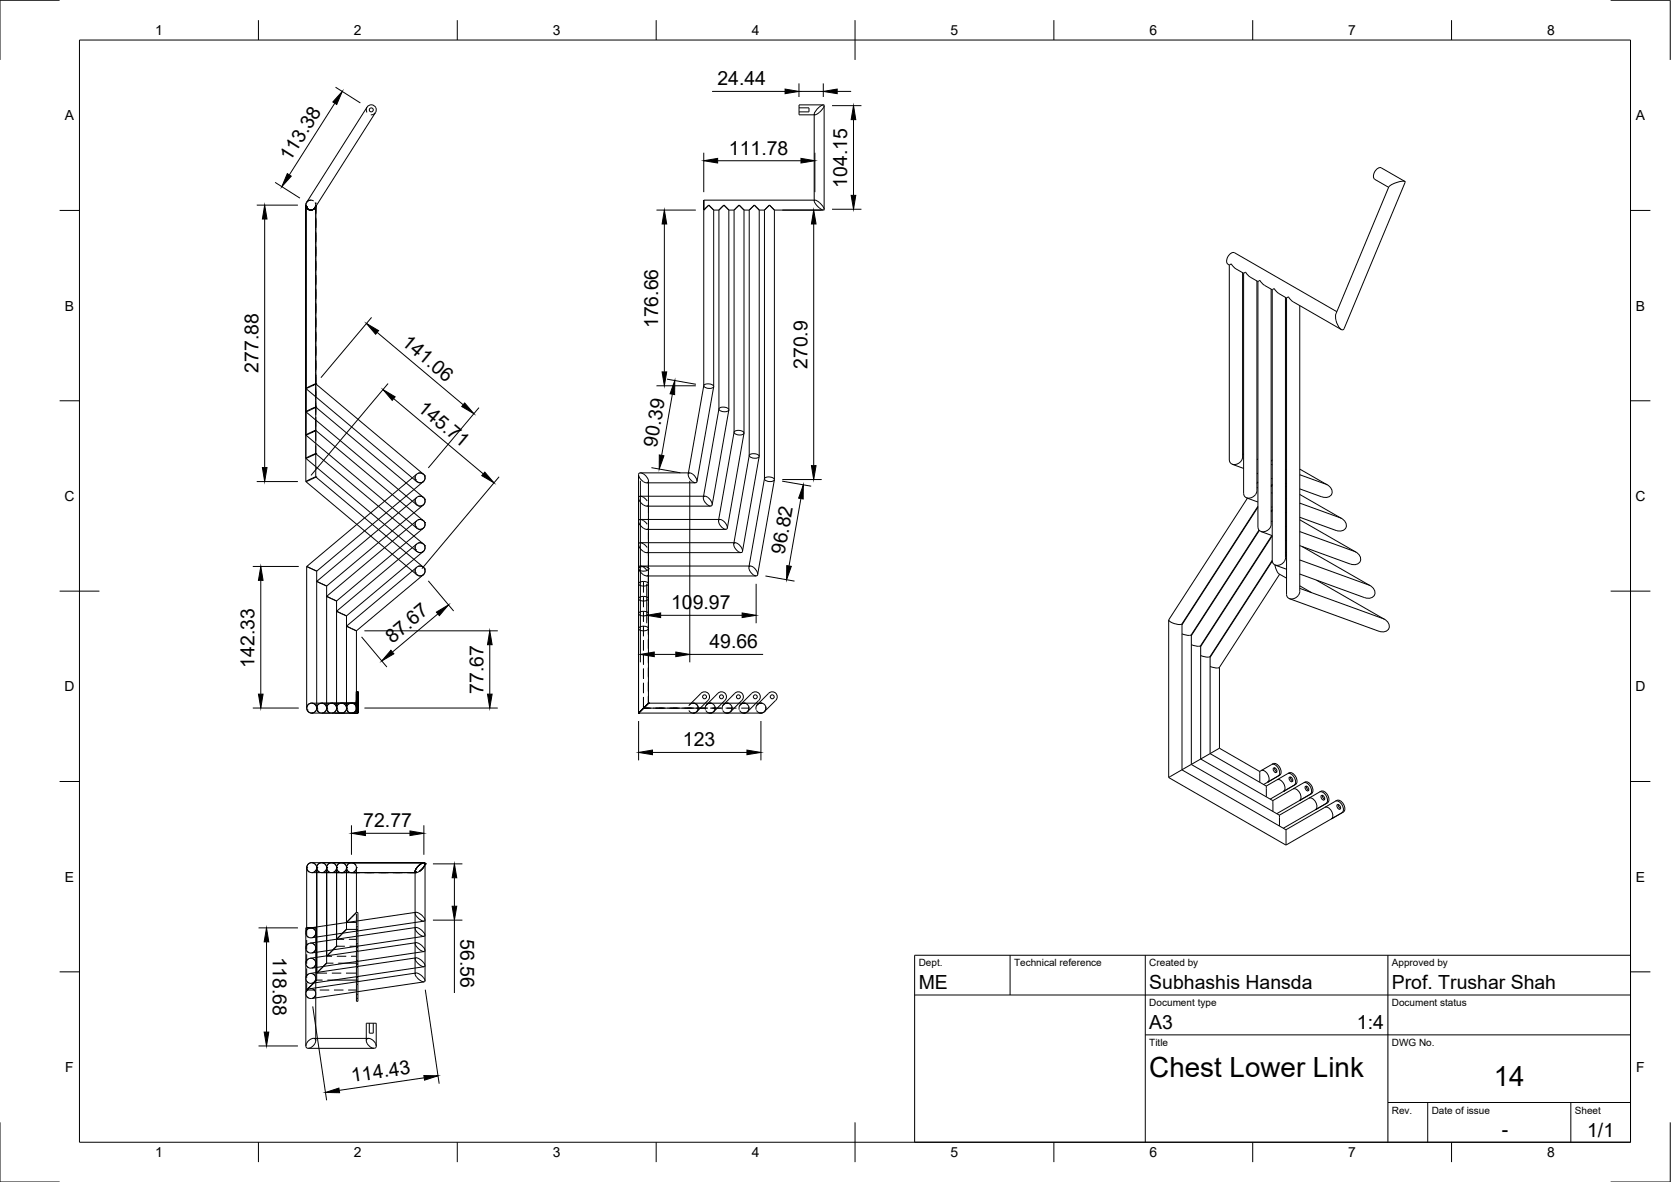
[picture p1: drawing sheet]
<svg xmlns="http://www.w3.org/2000/svg" width="420mm" height="297mm" viewBox="0 0 420 297" stroke-linecap="round" stroke-linejoin="round" font-family="sans-serif">
<!-- layer: Hidden -->
<g fill="none" stroke="#000" stroke-width=".25">
<path d="M92.3 26.9l-.2 .7 .2 .6M94.4 28.3l-.5 .5-.7 .1M200.9 27.1h2.5v1h-2.5M204.7 28.9h.2M207.2 26.6a3.5 3.5 0 0 1-2.4 2.2l-.1-.1M76.9 51.5l.1 .5M76.9 51.5a1.26 1.26 0 0 0 1.2 1.3M76.9 51.5l.2 .7 .5 .4M77 52h.1M78.3 50.3l-.7 .1-.5 .5M78.9 50.5a1.27 1.27 0 0 0-1.8 .3M79.2 52.2h.1"/>
<path d="M79.2 50.9l.2 .6-.2 .7M79.3 51.1h.1M79.4 51.5a1.24 1.24 0 0 1-1 1.3 1.24 1.24 0 0 1-1.4-.8M79.4 51.5a1.23 1.23 0 0 1-1.3 1.3M79.4 51.5a1.25 1.25 0 0 1-1.3 1.3M79.4 51.5l-.2 .7-.5 .4M79.4 51.5v6.3M79.4 57.9v3.5M177 52.8l1.2-1.3 1.3 1.3M180.8 52.8l1.2-1.3 1.3 1.3M184.6 52.8l1.2-1.3 1.3 1.3M188.4 52.8l1.3-1.3 1.2 1.3"/>
<path d="M192.2 52.8l1.3-1.3 1.2 1.3M204.7 50.3v.2M204.9 50.3h-.1a2.78 2.78 0 0 0 1.8 2.3l.4 .2M79.4 61.5v10.6M79.4 72.2v3.5M79.4 75.7v3.6M79.4 79.3v10.7M76.9 97.6l2.5-1.1zM76.9 97.6l2.5 2.1M79.4 96.5h.1M79.4 90v3.5M79.4 93.6v10.7"/>
<path d="M177 97a1.64 1.64 0 0 1 2.5 .1M177 96.9h.1M76.9 115.2l2.5-1.2zM76.9 109.3l2.5-1.2zM76.9 103.5l2.5-1.2zM76.9 115.2l2.5 2.1M76.9 109.3l2.5 2.1M76.9 103.5l2.5 2.1M79.4 119.9l-2.5 1.1M79.4 119.9h.1M79.4 114h.1M79.4 102.3h.1"/>
<path d="M79.4 104.8v3.4M79.4 108.4v2.4M79.4 112v2M104.4 119.8v.6l.4 .7M104.8 119.1l-.4 .6v.7M104.8 119.1l-1.1 1M105.1 118.9h.6l.7 .2a1.24 1.24 0 0 0-1.6 0M106.8 119.6v.9l-.4 .6M160.5 119.3a2.37 2.37 0 0 0 2.4 2l.1-.4M173 119.2a.61 .61 0 0 1 .6-.4 .61 .61 0 0 1 .5 .3l.2 .2a2.27 2.27 0 0 1 .9 1.7M173.1 118.8h.3M180.8 102.8a1.62 1.62 0 0 1 2.5 .2"/>
<path d="M180.8 102.8h.1M184.6 108.7a1.62 1.62 0 0 1 2.5 .1M184.6 108.6h.1M188.4 114.5a1.68 1.68 0 0 1 2.5 .2M188.4 114.5h.1M91.7 130.2l-2 1.6M93.6 131.8l-1.9 1.6M95.2 133.1l-2 1.6M95.2 127.2l-2 1.7M97.1 134.7l-1.9 1.6M97.1 128.9l-1.9 1.6M98.6 124.3l-1.9 1.6"/>
<path d="M98.7 136l-2 1.6M98.7 130.2l-2 1.6M100.6 137.6l-2 1.7M100.6 131.8l-2 1.6M100.6 125.9l-2 1.7M102.1 138.9l-1.9 1.7M102.1 133.1l-1.9 1.6M102.1 127.2l-1.9 1.7M102.1 121.4l-1.9 1.6M104.1 134.7l-2 1.6M104.1 128.9l-2 1.6M104.1 123l-2 1.7"/>
<path d="M104.4 137.4v.6l.4 .6M104.4 131.5v.6l.4 .6M104.4 125.7v.6l.4 .6M104.5 138.1h.1M104.5 132.3h.1M104.5 126.4h.1M104.5 120.6h.1M104.8 138.6h.1M104.8 136.7l-.4 .6v.6M104.8 132.7h.1M104.8 130.8l-.4 .6v.7M104.8 126.9h.1"/>
<path d="M104.8 125l-.4 .6v.6M104.8 121.1h.1M104.8 136.7l-1.1 .9M104.8 130.8l-1.1 1M104.8 125l-1.1 .9M105.1 136.5l.6-.1 .7 .3a1.24 1.24 0 0 0-1.6 0M105.1 130.6l.6-.1 .7 .3a1.24 1.24 0 0 0-1.6 0M105.1 124.8l.6-.1 .7 .3a1.31 1.31 0 0 0-1.6 0M106.4 138.6h.1M106.4 121.1h.1M106.4 138.6l-.7 .3-.6-.1M106.4 132.7l-.7 .3-.6-.1"/>
<path d="M106.4 126.9l-.7 .3-.6-.1M106.4 121.1l-.7 .2-.6-.1M106.4 132.7v.1M106.4 126.9h.1M106.8 137.1v.9l-.4 .6M106.8 131.3v.9l-.4 .5M106.8 125.5v.9l-.4 .5M160.5 125.1a2.45 2.45 0 0 0 2.3 2l.2-.1M160.5 125.1a.69 .69 0 0 1 .6-.5 .69 .69 0 0 1 .7 .4l.9 .9M161 136.4h2M161 130.5h2M161 124.7h2"/>
<path d="M162.6 138.9h.4M162.6 133h.4M162.6 127.2h.4M162.6 121.3h.4M162.7 137.6a1.94 1.94 0 0 0-2-1.1 2.17 2.17 0 0 0 2.1 2.3l.2-.1M162.7 131.7a1.76 1.76 0 0 0-2-1 2.2 2.2 0 0 0 2.1 2.3l.2-.2M163 126.8v2.2M163 130.2v5.9M163 136.8v22.8M176.8 125a.73 .73 0 0 1 .7-.3 .73 .73 0 0 1 .7 .4 2.41 2.41 0 0 1 .9 1.8M176.9 124.7h.3M180.7 130.9a.64 .64 0 0 1 1.1-.1 2.49 2.49 0 0 1 1.1 1.9"/>
<path d="M180.7 130.5h.4M184.5 136.7a.61 .61 0 0 1 .5-.3 .61 .61 0 0 1 .6 .3 2.49 2.49 0 0 1 1.1 1.9M184.5 136.4h.4M192.2 120.4a1.62 1.62 0 0 1 2.5 .1M192.2 120.3h.1M77.1 142.4l2.5 1.1M79.6 146.1l2.5 1.2M82.1 149.9l2.5 1.1M84.6 153.6l2.5 1.2M87.1 157.4l2.5 1.1M104.1 140.6l-2 1.6M104.4 143.2v.6l.4 .6"/>
<path d="M104.5 144h.1M104.8 144.4h.1M104.8 142.5l-.4 .6v.7M104.8 142.5l-1.1 1M105.1 142.3l.6-.1 .7 .3a1.31 1.31 0 0 0-1.6 0M106.4 144.4l-.6 .3-.7-.1M106.4 144.4v.1M106.8 143v.9l-.4 .5M160.5 142.9a1.61 1.61 0 0 0 2.5 0M160.7 157.7l.9-.3a.93 .93 0 0 1 1.4 .8l-.9 .3a1.09 1.09 0 0 1-1.5-.7zM160.7 146.5l.4-.3 .9-.1a.7 .7 0 0 1 1 .8l-.9 .4a1.06 1.06 0 0 1-1.5-.7zM160.8 153.9l1.2-.3a.62 .62 0 0 1 .8 .2 .62 .62 0 0 1 0 .7l-.7 .3a1.09 1.09 0 0 1-1.5-.7z"/>
<path d="M161 142.2h2M161.8 149.9a.97 .97 0 0 1 1.2 .7 1.74 1.74 0 0 1-2.5-.1M161.8 149.9a1.18 1.18 0 0 0-1.3 .5M161.8 146.1v2.8M161.8 149.9v2.7M161.8 153.6v2.7M161.8 157.3v2.6M162.6 144.7h.4M162.7 143.4l-.1-.1a1.74 1.74 0 0 0-1.9-.9 2.14 2.14 0 0 0 2.2 2.2h.1M163 142.9h.1M188.3 142.6a.62 .62 0 0 1 1.1-.1l.2 .2a2.27 2.27 0 0 1 .9 1.7M188.3 142.2h.4"/>
<path d="M78.4 179.2h.1M79.5 177.4l-.4-.5-.7-.2a1.27 1.27 0 0 1 1.2 1.3M79.5 178.5l-.4 .5-.7 .2M79.5 177.5h.1M79.6 178l.2 .7 .5 .4M79.6 178h.1M79.6 178a1.23 1.23 0 0 0 1.3 1.2M79.6 178a1.26 1.26 0 0 1-1 1.2 1.26 1.26 0 0 1-1.4-.8M79.6 176.7v1.3M79.7 178.4h.1M80.8 176.7a1.23 1.23 0 0 0-1.2 1.3M80.9 179.2h2.2"/>
<path d="M82 177.4l-.4-.5-.7-.2a1.27 1.27 0 0 1 1.2 1.3M82 178.5l-.4 .5-.7 .2M82 177.5h.1M82.1 178l.2 .7 .5 .4M82.1 178h.1M82.1 178a1.25 1.25 0 0 0 1.3 1.2M82.1 178l-.2 .7-.5 .4M82.1 176.7v1.3M82.2 178.4h.1M83.4 176.7a1.23 1.23 0 0 1 1.2 1.3M84.5 177.4a1.24 1.24 0 0 0-1.4-.7 1.24 1.24 0 0 0-1 1.3M84.5 178.5l-.4 .5-.7 .2"/>
<path d="M84.5 177.5h.1M84.6 178l.2 .6 .5 .5M84.6 178h.1M84.6 178a1.25 1.25 0 0 0 1 1.2 1.25 1.25 0 0 0 1.4-.7M84.6 178l-.2 .7-.5 .4M84.6 176.7v1.3M84.7 178.4h.1M85.9 176.7a1.23 1.23 0 0 0-1.3 1.3M85.9 176.7l.7 .2 .4 .5M85.9 176.7a1.23 1.23 0 0 1 1.2 1.3M87 177.5h.1M87.1 178l.2 .7 .5 .4"/>
<path d="M87.1 178h.1M87.1 178a1.25 1.25 0 0 0 1 1.2 1.25 1.25 0 0 0 1.4-.7M87.1 178l-.2 .6-.5 .5M87.1 176.7v1.3M87.2 178.4h.1M88.3 176.7a1.23 1.23 0 0 0-1.2 1.3M88.4 176.7a1.23 1.23 0 0 0-1.3 1.3M88.4 176.7l.7 .2 .4 .5M88.4 176.7a1.24 1.24 0 0 1 1.2 1 1.24 1.24 0 0 1-.7 1.4M89.5 177.5h.1M89.6 176.7v.4M89.6 176.7v2.1z"/>
<path d="M89.6 174.6h.4v1h-.4M90 176v-2.1v4.9M90 177.1v2.1v-.4M90 177.1v2.1h-6.6M161.8 178l-1.3 1.2M161.8 160.9v2.6M161.8 164.4v2.7M161.8 168v2.6M161.8 171.6v2.6M161.8 175.1v2.9M161.8 178h16.2M162 177.7l1-1-1.2 1.3z"/>
<path d="M163 176.7l-1.2 1.3M163 176.7h.1M163 160.5v2.7M163 164.1v2.6M163 167.6v2.7M163 171.2v2.7M163 174.8v1.9M173.2 178.5l.5 .5 .6 .2M173.8 176.7l-.4 .4M174.3 176.7a1.25 1.25 0 0 1 1.3 1.3 1.25 1.25 0 0 1-1.3 1.2M174.3 176.7l-.6 .2-.5 .5M174.3 176.7a1.25 1.25 0 0 1 1.2 .8 1.25 1.25 0 0 1-.3 1.3"/>
<path d="M174.3 176.7h.1M175.2 178.8l-.9 .4M177.3 176.7l-2.1 2.1M177.7 177.1l-.4 .6 .1 .6M178.1 176.7l-.4 .4M178.6 176.7a1.24 1.24 0 0 1 1 1.9 1.24 1.24 0 0 1-2.1-.1M178.6 176.7l-.7 .2-.4 .5M178.6 176.7h.1M178.6 178h3M178.9 176.8l-.6-.1-.6 .4M179.5 178.8l-.7 .4-.6-.1M179.7 177.6l.1 .6-.3 .6"/>
<path d="M181.6 176.7l-2.1 2.1M181.9 177.1l-.3 .6v.6M182.3 176.7l-.4 .4M182.5 178h2.7M182.8 176.7a1.24 1.24 0 0 1 1.1 1.9 1.24 1.24 0 0 1-2.2-.1M182.8 176.7l-.6 .2-.5 .5M182.8 176.7h.1M183.2 176.8l-.6-.1-.7 .4M183.7 178.8l-.6 .4-.7-.1M184 177.6v.6l-.3 .6M185.8 176.7l-2.1 2.1M186.2 177.1l-.4 .6 .1 .6"/>
<path d="M186.4 178h1.9M186.5 176.7l-.3 .4M187.1 176.7a1.23 1.23 0 0 1 1.2 1.3M187.1 176.7l-.7 .2-.4 .5M187.1 176.7h.1M187.5 176.8l-.7-.1-.6 .4M188 178.8l-.7 .4-.6-.1M188.3 177.6v.6l-.3 .6M188.3 178a1.24 1.24 0 0 1-.9 1.2 1.24 1.24 0 0 1-1.4-.7M190.1 176.7l-2.1 2.1M190.2 178.5l.5 .5 .6 .2M190.4 177.1l-.3 .6v.6"/>
<path d="M190.8 176.7l-.4 .4M191.3 176.7l-.6 .2-.5 .5M191.3 176.7h.1M191.7 176.8l-.6-.1-.7 .4M192.2 178.8l-.6 .4-.7-.1M192.2 178.8h.1M192.5 177.6l.1 .6-.4 .6M77.1 218l.2 .7 .5 .4M78.4 219.3h.1M79.5 217.5l-.4-.5-.7-.2a1.26 1.26 0 0 1 1.2 1.2M79.5 218.6l-.4 .5-.7 .2M79.6 218a1.22 1.22 0 0 0 1.3 1.3"/>
<path d="M79.6 218l.2 .7 .5 .4M79.6 218h.1M79.6 218l-.2 .7-.4 .4M79.6 218v1.3M80.9 216.8a1.27 1.27 0 0 0-1.3 1.2M80.9 219.3h2.3M82 217.5l-.4-.5-.7-.2a1.26 1.26 0 0 1 1.2 1.2M82 218.6l-.4 .5-.7 .2M82.1 218a1.23 1.23 0 0 0 1.3 1.3M82.1 218l.2 .7 .5 .4M82.1 218h.1M82.1 218l-.2 .7-.5 .4"/>
<path d="M82.1 218v1.3M83.4 219.3h21.3M83.4 216.8a1.27 1.27 0 0 1 1.2 1.2M84.5 217.5a1.24 1.24 0 0 0-1.4-.7 1.24 1.24 0 0 0-1 1.2M84.5 218.6l-.4 .5-.7 .2M84.6 218a1.24 1.24 0 0 0 1 1.3 1.24 1.24 0 0 0 1.4-.7M84.6 218l.2 .7 .5 .4M84.6 218h.1M84.6 218l-.2 .7-.5 .4M84.6 218v1.3M85.9 216.8a1.27 1.27 0 0 0-1.3 1.2M85.9 216.8l.7 .2 .4 .5"/>
<path d="M85.9 216.8a1.27 1.27 0 0 1 1.2 1.2M87.1 218a1.24 1.24 0 0 0 1 1.3 1.24 1.24 0 0 0 1.4-.7M87.1 218l.2 .7 .5 .4M87.1 218h.1M87.1 218l-.2 .7-.5 .4M87.1 218v1.3M88.3 216.8a1.27 1.27 0 0 0-1.2 1.2M88.4 216.8l.7 .2 .4 .5M88.4 216.8a1.26 1.26 0 0 0-1.3 1.2M88.4 216.8a1.27 1.27 0 0 1 1.2 1.2M89.6 218l-.2 .7-.5 .4M89.6 218h.1"/>
<path d="M89.6 218v1.3M104.4 219h.1M104.8 218l-.4 .7v.5v-.3zM105.5 218.9l.9-.9zM106.4 218l-.2 .3a1.52 1.52 0 0 1-1.8 .8v-.1M106.6 216.8l-.6 .2-1.2 1M106.9 217.1l-.5 .9M77.1 233.2v1.8M77.1 236.2v2.4M77.1 239.8v2.4M77.1 239l.6 .4 .6 .1M77.1 235.2l.6 .4 .6 .1"/>
<path d="M77.6 237.1a1.25 1.25 0 0 0 0 2.3M78 237l.7 .1 .5 .4M78 237l-.7 .3-.3 .5M78 233.2l-.7 .3-.3 .5M78.1 233.2h-.1M78.1 233.2a1.26 1.26 0 0 0-1.2 .9 1.26 1.26 0 0 0 .7 1.4M78.1 233.2a1.25 1.25 0 0 1 1.3 .9 1.25 1.25 0 0 1-.7 1.4M78.2 233.2l.6 .2 .4 .4M78.7 237.1a1.25 1.25 0 0 1 0 2.3M79.3 234.9l-.5 .6-.5 .2M79.3 238.7l-.3 .5-.7 .3M79.4 239.3l-1.1 .2"/>
<path d="M79.4 236.8l-1.4 .2M79.4 235.5l-1.1 .2M79.6 232.9v2.6M79.6 236.8v2.5M82.1 232.6v2.5M82.1 236.4v2.5M83.7 238.7l.9-.9-2.5 2.5M84.6 232.2v2.5M84.6 236v1.8h2.1M84.6 236.1h1.9M84.6 236v.1M86.1 234.5l1-.9-2.5 2.5"/>
<path d="M87.1 231.8h.1M87.1 231.8v1.8h2.9M87.4 231.8h2.2M87.7 236.1h1.9M89.6 229.3l-2.5 2.5M89.6 231.5v2.5M89.6 235.3v2.5M89.6 239.1v2.5M89.6 232.9h.4M89.6 233.9h.4M89.6 237.1h.4M89.6 238.1h.4"/>
<path d="M90 231.4v2.5M90 235.2v2.6h-2.1M90 239v2.6M104.4 229.3v2.5M104.4 233.1v2.5M104.4 236.9v2.6M104.6 236.9a.64 .64 0 0 0 .2 1.1l.9 .8 .9 .3M104.6 233.1a.66 .66 0 0 0 .2 1.1l.9 .8 .9 .3M104.6 229.3a.66 .66 0 0 0 .2 1.1l1.1 .9 .7 .2M77.1 243.4v2.4M77.1 247v1.8h2.1M77.1 250.4l.5 .4 .7 .1"/>
<path d="M77.1 246.6l.5 .4 .7 .1M77.1 242.8l.5 .4 .7 .1M77.6 248.6a1.23 1.23 0 0 0-.7 1.1 1.23 1.23 0 0 0 .7 1.1M77.6 240.9a1.25 1.25 0 0 0 0 2.3M77.6 244.8a1.23 1.23 0 0 0-.7 1.1 1.23 1.23 0 0 0 .7 1.1M77.7 248.2l-.6 .6 1.3-1.2zM78 248.5h.7l.5 .5M78 248.5l-.7 .3-.3 .5M78 244.6l.7 .2 .5 .4M78 244.6l-.7 .3-.3 .6M78 240.8l.7 .1 .5 .4M78 240.8l-.7 .3-.3 .6"/>
<path d="M78.6 247.3l1-1-1.2 1.3zM78.7 248.6a1.23 1.23 0 0 1 .7 1.1 1.23 1.23 0 0 1-.7 1.1M78.7 240.9a1.25 1.25 0 0 1 0 2.3M78.7 244.8a1.23 1.23 0 0 1 .7 1.1 1.23 1.23 0 0 1-.7 1.1M79.3 250.1l-.3 .5-.7 .3M79.3 246.3l-.3 .5-.7 .3M79.3 242.5l-.3 .5-.7 .3M79.4 250.8l-1.1 .1M79.4 248.2l-1.4 .3M79.4 247l-1.1 .1M79.4 244.4l-1.4 .2M79.4 243.1l-1.1 .2"/>
<path d="M79.4 240.6l-1.4 .2M79.6 240.6v2.5M79.6 244.4v1.9h1.5M79.6 244.5h2.6M79.8 244.4l-.2 .1M80.4 248.8h2.4M81.3 242.9l.8-.8-2.5 2.4M82.1 240.2v1.8h1.7M82.1 240.3h1.4M82.2 240.2l-.1 .1M82.3 246.3h1.5M83.4 244.5h2.4"/>
<path d="M84 248.8h2.4M84.7 240.3h2.4M85 242h1.8M87 244.5h2.6M87.5 248.8h2.1M88.3 240.3h1.3M89.6 242.9v.2M89.6 243.1v2.4M89.6 246.7v.7M89.6 246.6l.4 .1v.7M89.6 247.4v1.9M89.6 243.1h.4"/>
<path d="M89.6 241.4h.4M89.6 242.4h.4M89.6 247.4h.4M89.6 245.6h.4M89.6 242h.4M89.6 246.3h.4M89.6 249.9h.4M89.6 250.9h.4M90 242.9v.2M90 243.1v2.3M90 247.4v1.8M92.9 257.1v2.5h1v-2.5"/>
<path d="M104.4 240.7v2.6M104.4 244.5v.3M104.6 244.5a.64 .64 0 0 0 .2 1.1l1.1 .9 .7 .2M104.6 240.7a.64 .64 0 0 0 .2 1.1l.9 .8 .9 .3M78.8 260.9a.89 .89 0 0 1 .6 .8 .89 .89 0 0 1-.5 .9l-.8 .7-.6 .1M79.4 260.9v.6M92.1 261.5a.74 .74 0 0 1 .6-.6 .74 .74 0 0 1 .8 .3 2.15 2.15 0 0 1 1.1 1.7M92.1 260.9h.6"/>
<circle cx="93.4" cy="27.6" r=".5"/>
</g>
<!-- layer: Visible -->
<g fill="none" stroke="#000" stroke-width=".25">
<path d="M207 26.4h-6.1v2.5h3.8M76.9 51.5l.1 .5M76.9 51.5h.1M76.9 51.5v69.5M77 52h.1M77.1 50.9l15.2-24a1.26 1.26 0 0 1 1.7-.4 1.26 1.26 0 0 1 .4 1.8l-15.2 23.9M77.1 50.9h.1M77.1 50.9a1.26 1.26 0 0 0 .4 1.7 1.26 1.26 0 0 0 1.7-.4M77.1 50.8l-.2 .7M79.4 51.9v68M177 50.3h27.9a3.6 3.6 0 0 1 2.3 2.4l-12.5 .1M177 50.3v2.5z"/>
<path d="M179.5 52.8v44.3a1.63 1.63 0 0 1-2.5-.2M179.5 52.8h1.3M179.5 52.8l-1.3-1.3-1.2 1.3v44.2M180.8 52.8v50M180.8 52.8l1.2-1.3 1.3 1.3M184.6 52.8h-1.3v50.2M184.6 52.8v55.9M184.6 52.8l1.2-1.3 1.3 1.3M187.1 52.8v56a1.63 1.63 0 0 1-2.5-.2l-3.9 22.3a2.49 2.49 0 0 0 1.8 2.1l.4-.3M187.1 52.8h1.3M188.4 52.8v61.7M188.4 52.8l1.3-1.3 1.2 1.3"/>
<path d="M190.9 52.8v61.9a1.63 1.63 0 0 1-2.5-.2M190.9 52.8h1.3M192.2 52.8v67.5a1.63 1.63 0 0 0 2.5 .2v-67.7M192.2 52.8l1.3-1.3 1.2 1.3M204.7 50.3v-21.6a3.6 3.6 0 0 1 2.5-2.3v26.2M347.3 42.2l6 3.4M347.3 42.2a1.91 1.91 0 0 0-1.6 2.9l3.5 2M349.2 47l-13.3 31.8a4 4 0 0 0 1.6 4.1l.5-.3M353.3 45.8l-15.3 36.8M353.3 45.8h.1M353.3 45.8v-.2a5.5 5.5 0 0 0-4.1 1.4M309.1 66.6l.5-.3 .9 1 2.2 1.4v55.4"/>
<path d="M310.4 63.5a1.91 1.91 0 0 0-1.6 2.9l.3 .2v49M310.4 63.5l25.7 14.8M312.4 68.5v46.3a1.94 1.94 0 0 1-3.1 1.5l-.2-.7M313.2 68.4l.9 1 2.2 1.3M313.2 68.4l-.5 .3M316 70.6v52.7M316.3 70.7v61.8a1.39 1.39 0 0 0 .9 1.1 1.39 1.39 0 0 0 1.5-.3l.6-.6 .3-1v-59M316.3 70.7l.5-.2 .8 1 2.3 1.3M319.9 72.8v68.1a1.39 1.39 0 0 0 .9 1.2 1.39 1.39 0 0 0 1.5-.4l.6-.6 .3-.9v-65.5M320.4 72.5l1.2 1.3M320.4 72.5l-.5 .3M321.6 73.8l1.9 1.1"/>
<path d="M323.5 74.9v74.5a1.39 1.39 0 0 0 .9 1.1 1.39 1.39 0 0 0 1.4-.3l.7-.6 .3-1M324 74.6l1.2 1.2M324 74.6l-.5 .3M325.2 75.8l12 7M326.8 76.8v71.8M76.9 97.6h.1M79.4 99.7l25.4 21.4M79.4 96.5l27 22.6M177 96.9l-4 22.3a2.17 2.17 0 0 0 2.1 2l4.4-24M76.9 115.2h.1M76.9 109.3h.1M76.9 103.5h.1"/>
<path d="M79.4 119.9l27 22.6M79.4 117.3l25.4 21.3M79.4 114l27 22.7M79.4 111.4l25.4 21.3M79.4 108.2l27 22.6M79.4 105.6l25.4 21.3M79.4 102.3l27 22.7M79.4 119.9l-2.5 1.1M106.4 119.1l.4 .5M106.4 119.1h.1M106.4 119.1a1.26 1.26 0 0 1 .2 1.8 1.26 1.26 0 0 1-1.8 .1M106.8 119.6h.1"/>
<path d="M160.5 119.3v59.9M160.6 119.3v-.3a1.48 1.48 0 0 1 1.9 .8l.6 1.1-.1 55.8M161 118.8h12.1M183.3 103a1.63 1.63 0 0 1-2.5-.2l-4 22.2a2.18 2.18 0 0 0 2.1 2.1l4.4-24.1M187.1 108.9l-4.2 23.8M188.4 114.5l-3.9 22.2a2.17 2.17 0 0 0 2.1 2.1l4.3-24.1M309.8 116.7l2.9 1M312.4 114.1l.3 .1M316 118.9l.3 .1M316 115.4l.3 .1M319.6 116.7l.3 .1M319.9 115.5l-.3 .4"/>
<path d="M323.2 118l.3 .1M323.2 115.8l.3 .2M326.8 119.3l6.5 2.4M326.8 117.9l7 4M76.9 121l27.9 23.4M89.7 131.8l-12.6 10.6M91.7 133.4l-12.1 10.1M93.2 134.7l-13.6 11.4M93.2 128.9l-1.5 1.3M95.2 136.3l-13.1 11v29.4M95.2 130.5l-1.6 1.3M96.7 137.6l-14.6 12.3"/>
<path d="M96.7 131.8l-1.5 1.3M96.7 125.9l-1.5 1.3M98.6 139.3l-14 11.7v25.7M98.6 133.4l-1.5 1.3M98.6 127.6l-1.5 1.3M100.2 134.7l-1.5 1.3M100.2 128.9l-1.5 1.3M100.2 123l-1.6 1.3M102.1 136.3l-1.5 1.3M102.1 130.5l-1.5 1.3M102.1 124.7l-1.5 1.2M103.7 137.6l-1.6 1.3"/>
<path d="M103.7 131.8l-1.6 1.3M103.7 125.9l-1.6 1.3M103.7 120.1l-1.6 1.3M106.4 138.6l-2.3 2M106.4 132.8l-2.3 1.9M106.4 126.9l-2.3 2M106.4 121.1l-2.3 1.9M106.4 136.7h.1M106.4 130.8h.1M106.4 125h.1M106.4 136.6l.4 .5M106.4 130.8l.4 .5"/>
<path d="M106.4 125l.4 .4M106.4 136.7a1.26 1.26 0 0 1 .2 1.7 1.26 1.26 0 0 1-1.8 .2M106.4 130.8a1.26 1.26 0 0 1 .2 1.8 1.26 1.26 0 0 1-1.8 .1M106.4 125a1.26 1.26 0 0 1 .2 1.7 1.26 1.26 0 0 1-1.8 .2M106.8 137.1h.1M106.8 131.3h.1M106.8 125.5h.1M160.6 136.8h.1M160.6 131h.1M160.6 125.1h.1M163 136.4h21.5M163 138.9h23.3"/>
<path d="M163 130.5h17.7M163 133h19.5M163 124.7h13.9M163 127.2h15.7M163 121.3h11.9M192.2 120.3l-3.9 22.3a2.17 2.17 0 0 0 2.1 2l4.3-24M313.4 125.1l2.9 1.1M313.6 125.2l-19.7 30.5a3.1 3.1 0 0 0 2.8 1.3l.5-.2v36.7M316 123.3a1.94 1.94 0 0 1-3.1 1.4l-.2-.6M316 122.5l.3 .1M316.3 127.5l-19.1 29.5M316.3 121.1l-.3 .4"/>
<path d="M316.3 127.2l-19.1 29.6M316.5 133.2l-17 26.3a2.81 2.81 0 0 1-2.3-.2M316.6 133.3l-17 26.4M317 133.6l2.9 1M319.6 131l.3 .1M319.6 127.4l.3 .1M319.6 123.8l.3 .1M319.6 120.2l.3 .1M319.8 134.6l-17.9 27.7M319.9 134.7l-18 27.8M319.9 128.3l-.3 .4M319.9 121.9l-.3 .4"/>
<path d="M319.9 128.1l-.3 .4M319.9 121.7l-.3 .4M323.2 139.4l.3 .1M323.2 138.8l.3 .1M323.2 135.8l.3 .1M323.2 132.3l.3 .1M323.2 128.7l.3 .1M323.2 125.1l.3 .1M323.2 122.2l.3 .1M323.2 121.5l.3 .1M326.8 133.6l13.7 4.9a1.83 1.83 0 0 1 1 3.1 2.26 2.26 0 0 1-1.9 .1l-12.8-4.6M326.8 126.4l10.1 3.7a1.83 1.83 0 0 1 1 3.1 2.26 2.26 0 0 1-1.9 .1l-9.2-3.3"/>
<path d="M326.8 130.6l14.2 8.2M326.8 124.3l10.6 6M326.8 122.9l5.6 2M327.4 137.4l17.2 9.8M333.3 121.6a1.83 1.83 0 0 1 1 3.1 2.26 2.26 0 0 1-1.9 .2M77.1 142.4v35.6M77.1 142.3l2.5 1.2M79.6 146.1h.1M79.6 143.5v33.2M79.6 146.1l2.5 1.2M82.1 149.9h.1M82.1 149.9l2.5 1.1"/>
<path d="M84.6 153.6h.1M84.6 153.6l2.5 1.2M87.1 157.4h.1M87.1 154.8v21.9M89.6 158.5v20.3v-2.1v.4M100.2 140.6l-15.6 13M102.1 142.2l-15 12.6M103.7 143.5l-16.6 13.9 2.5 1.1M106.4 144.5l-16.8 14M106.4 142.5h.1M106.4 142.5l.4 .5M106.4 142.5a1.26 1.26 0 0 1 .2 1.8 1.26 1.26 0 0 1-1.8 .1"/>
<path d="M106.8 143h.1M160.5 158h.1M160.5 154.2h.1M160.5 150.5h.1M160.5 146.7h.1M160.5 142.9a1.65 1.65 0 0 1 2.6 0M160.5 142.9h.1M160.5 150.4h.1M160.6 142.7h.1M163 142.2h25.3M163 144.7h27.1M293.9 155.8v39.6"/>
<path d="M299.6 159.5v32.6M319.9 140.8l-15.7 24.2a2.81 2.81 0 0 1-2.3-.3M319.9 141l-15.6 24.2M320.6 142l.7 2 2.2 1.3M320.6 142l2.9 1.1M321.8 144.3l-15.2 23.4a2.81 2.81 0 0 1-2.3-.2M326.8 147.9l20.9 7.5a1.83 1.83 0 0 1 1 3.1 2.26 2.26 0 0 1-1.9 .1l-22.6-8.1M326.8 140.7l17.3 6.3a1.83 1.83 0 0 1 1 3.1 2.26 2.26 0 0 1-1.9 .1M326.8 147.2l3 1.8M326.8 144.3l16.4 5.9M331 145.8l17.1 9.8M77.1 177.9l.1 .5"/>
<path d="M77.2 178.4h.1M78.4 176.7h.1M78.4 176.7h11.2M78.4 176.7a1.26 1.26 0 0 0-1.3 1.2M80.9 176.7h.1M83.4 176.7h.1M85.9 176.7h.1M88.4 176.7h.1M89.6 173.9h.4M89.6 174.2v-.3v2.1M89.6 176.7h.1M89.6 174.6v1"/>
<path d="M90 173.8h.1M90 173.8v5.4h-11.6a1.26 1.26 0 0 1-1.3-1.3 1.26 1.26 0 0 1 1.3-1.2M160.5 179.2h.1M160.5 179.2h30.8M160.6 179.2h.1M163 176.7h28.3a1.26 1.26 0 0 1 1.3 1.2 1.26 1.26 0 0 1-1.3 1.3M163.1 176.7l-2.5 2.5M173.8 176.7l2.5-2.5a1.26 1.26 0 0 1 1.7 0 1.26 1.26 0 0 1 0 1.8l-.7 .7M174.3 179.2h.1M178.1 176.7l2.4-2.5a1.26 1.26 0 0 1 1.8 0 1.26 1.26 0 0 1 0 1.8l-.7 .7M178.6 179.2h.1M182.3 176.7l2.5-2.5a1.26 1.26 0 0 1 1.8 0 1.26 1.26 0 0 1 0 1.8l-.8 .7"/>
<path d="M182.8 179.2h.1M186.5 176.7l2.5-2.5a1.26 1.26 0 0 1 1.8 0 1.26 1.26 0 0 1 0 1.8l-.7 .7M187.1 179.2h.1M190.8 176.7l2.5-2.5a1.26 1.26 0 0 1 1.8 0 1.26 1.26 0 0 1 0 1.8l-2.9 2.8M191.3 179.2h.1M299.6 162a2.81 2.81 0 0 0 2.3 .3v28.4M304.3 165v24.4M306.6 167.7v20.3M293.9 195.4l29.4 17M297.2 193.5l-3.3 1.9M297.2 193.5l26.1 15M299.5 192.1l-2.3 1.3"/>
<path d="M299.6 192.1l22.1 12.8M301.9 190.7l18.1 10.5M301.9 190.7l-2.3 1.4M304.3 189.4l-2.4 1.3M304.3 189.4l14.1 8.1M306.6 188l-2.3 1.4M306.6 188l10.1 5.9M316.7 193.9l.1 2.7M317.1 193.6a1.92 1.92 0 0 1 1.7 2.9M318.4 197.5v2.7M319.8 192.1l-3.1 1.8M319.8 192.1a1.91 1.91 0 0 1 1.6 2.9l-3.7 2.2"/>
<path d="M320.1 191.9l-.3 .2M320.1 191.9a1.92 1.92 0 0 1 1.7 2.9l-2.7 1.5M320.2 193a.67 .67 0 0 1 .7 .3 .67 .67 0 0 1-.1 .9l-.5-.5zM320.5 193l.1 .5 .5 .4M321.1 196a1.92 1.92 0 0 1 1.7 2.8M323.8 194.4a1.32 1.32 0 0 1 2 .8 1.56 1.56 0 0 1 0 1.9l-6.4 3.7M323.8 194.4l-5.4 3.1M323.8 194.4a1.91 1.91 0 0 1 1.6 2.9l-2.6 1.6M324.2 195.3a.67 .67 0 0 1 .7 .4 .67 .67 0 0 1-.1 .8l-.5-.5zM324.5 195.3l.1 .6 .5 .4M325.1 198.3a1.92 1.92 0 0 1 1.7 2.8M327.8 196.7a1.91 1.91 0 0 1 1.7 2.9l-2.7 1.6"/>
<path d="M328.2 197.7a.67 .67 0 0 1 .8 .3 .67 .67 0 0 1-.1 .8l-.6-.4zM328.5 197.6l.1 .6 .5 .4M329.8 199.4a1.92 1.92 0 0 0-1.7-2.9l-8.1 4.7M329.8 199.4l-8.8 5.1M331.8 199a1.32 1.32 0 0 1 2 .8 1.55 1.55 0 0 1 0 1.9l-3 1.8a1.92 1.92 0 0 0-1.7-2.9M331.8 199l-2.7 1.6M331.8 199a1.91 1.91 0 0 1 1.7 2.9M332.2 200a.67 .67 0 0 1 .8 .3 .67 .67 0 0 1-.1 .8l-.6-.4zM332.5 199.9l.1 .6 .5 .4M77.1 218h.1M77.1 218v15.2M78.4 216.8h.1"/>
<path d="M78.4 216.8h28.2M78.4 216.8a1.26 1.26 0 0 0-1.3 1.2 1.26 1.26 0 0 0 1.3 1.3h26M78.4 216.8a1.26 1.26 0 0 0-1.3 1.2M79.6 219.3v13.6M80.9 216.8h.1M82.1 219.3v13.3M83.4 216.8h.1M84.6 219.3v12.9M85.9 216.8h.1M87.1 219.3v12.5h.3M88.4 216.8h.1M89.6 219.3v10"/>
<path d="M104.4 219v10.3M106.6 216.8l.3 .3-.1-.2a2.26 2.26 0 0 0-2.2 1.4l-.2 .7M106.9 217.1h.1M106.9 217.1v29.4M320.1 201.2v2.7M321.7 204.9v2.7M323.4 208.5v3.9M329.1 200.6l-7.4 4.3M331.1 203.3l-8.4 4.8M333.1 202.9a1.92 1.92 0 0 1 1.7 2.9M335.1 205.6l-11.8 6.8M335.8 201.3a1.32 1.32 0 0 1 2 .8 1.56 1.56 0 0 1 0 1.9l-3 1.8"/>
<path d="M335.8 201.3l-12.5 7.2M335.8 201.3a1.91 1.91 0 0 1 1.7 2.9M336.2 202.3a.67 .67 0 0 1 .8 .3 .67 .67 0 0 1-.1 .8l-.6-.4zM336.5 202.2l.1 .6 .5 .4M76.9 233.2h2.5zM76.9 233.2v29.7M78.2 233.2h-.1M79.4 233.2v27.7M79.6 235.5v1.3M79.6 239.3v1.3M82.1 235.1v1.3M82.1 238.9v1.3"/>
<path d="M83.8 238.7l-1.6 1.5M84.6 234.7v1.3M86.2 234.5l-1.5 1.5M89.6 234v.6M89.6 229.3h.4v2.1M89.6 237.8v1.1M89.6 229.7v1.8M89.6 234.6v.7M89.6 238.9v.2M89.6 234.6h.4M89.6 238.9h.4M89.6 229.3l-2.5 2.5"/>
<path d="M90 233.9v.7M90 237.8v1.1M90 234.6v.6M90 238.9v.1M104.4 231.8v1.3M104.4 235.6v1.3M104.4 239.5v1.2M104.6 236.9l-25.2 3.7M104.6 236.9a2.83 2.83 0 0 1 2.2 2.1l-.1 .1M106.6 239.1l-27.2 4M106.6 235.3l-27.2 4M106.6 231.5l-27.2 4"/>
<path d="M106.7 235.3l.1-.1a2.83 2.83 0 0 0-2.2-2.1l-25.2 3.7M106.7 231.5l.1-.1a2.83 2.83 0 0 0-2.2-2.1l-26.5 3.9M79.6 243.1v1.3M81.3 242.8l-1.5 1.6M83.8 246.3h5.8M86.8 242h2.8M89.6 241.6v1.3M89.6 245.5v1.2M90 241.6v1.3M90 245.4v1.3M90 249.2v2.4h-.4v-2.3M92.1 257.1h2.5v6a.9 .9 0 0 1-1.5 0l-.6-.6-.4-.8z"/>
<path d="M104.4 243.3v1.2M106.6 246.7l-27.2 4.1M106.6 242.9l-27.2 4.1M106.7 246.7l.1-.1a2.83 2.83 0 0 0-2.2-2.1l-25.2 3.7M106.7 242.9l.1-.1a2.83 2.83 0 0 0-2.2-2.1l-25.2 3.7M92.1 260.9h-13.3a2.12 2.12 0 0 0-1.8 2.3l.5 .2h16.5"/>
<circle cx="177.2" cy="175.1" r=".5"/>
<circle cx="181.4" cy="175.1" r=".5"/>
<circle cx="185.7" cy="175.1" r=".5"/>
<circle cx="189.9" cy="175.1" r=".5"/>
<circle cx="194.2" cy="175.1" r=".5"/>
</g>
<!-- layer: Visible Narrow -->
<path d="M319.1 196.3l-.4 .3M321.8 194.8l-.4 .2M323.1 198.7l-.3 .2M325.8 197.1l-.4 .2M329.8 199.4l-.4 .2M327.1 201l-.3 .2M331.1 203.3l-.3 .2M333.8 201.7l-.4 .2M335.1 205.6l-.3 .2M337.8 204l-.3 .2" fill="none" stroke="#000" stroke-width=".25"/>
<!-- layer: Border -->
<g fill="none" stroke="#000" stroke-width=".25">
<path d="M15 .1h-15v15M20 10.1h390v276.9h-390zM65 5.1v5M115 5.1v5M165 5.1v5M215 5.1v10M265 5.1v5M315 5.1v5M365 5.1v5M405 .1h15v15M15 52.9h5M410 52.9h5"/>
<path d="M15 100.7h5M410 100.7h5M15 148.6h10M405 148.6h10M15 196.4h5M410 196.4h5M15 244.2h5M410 244.2h5M0 282.1v14.9h15M65 287v5M115 287v5M165 287v5"/>
<path d="M215 282.1v9.9M265 287v5M315 287v5M365 287v5M420 282.1v14.9h-15"/>
</g>
<!-- layer: TitleBlock -->
<path d="M230 240.1h180v46.9h-180zM230 250h180M254 240.1v9.9M288 240.1v46.9M349 240.1v46.9M288 260.1h122M349 277.1h61M359 277.1v9.9M395 277.1v9.9" fill="none" stroke="#000" stroke-width=".25"/>
<!-- layer: Dimensions -->
<g fill="none" stroke="#000" stroke-width=".25">
<path d="M84.2 25.9l-11.5 18M84.4 21.9l6.2 4M177 38.4v9.9M179 23h18.4M200.9 21v3.4M200.9 23h6.1M204.9 38.4v9.9M207 21v3.4M209.2 26.6h7.4M210.5 23h3.5M214.6 30.1v19M64.6 51.5h10.3"/>
<path d="M66.5 55v62.5M69.2 45.8l6.2 4M165.1 52.8h9.9M167 56.3v37.2M180.4 40.4h21M196.7 52.8h9.9M204.6 56.3v60.7M209.2 52.6h7.4M93.4 79.8l-12.7 15.1M94.8 83.5l21.7 18.2M97.6 96.4l-19.4 23.1M165.1 97h9.9"/>
<path d="M167.7 95.3l7.3 1.3M169.1 99.1l-2.7 15.3M99 100.2l22.5 18.9M120.4 102.4l-12.7 15.2M125.5 119.8l-19.4 23.1M163.8 117.5l7.3 1.3M64.6 121h10.3M161 120.8v45.6M173.4 120.8v45.6M196.7 120.9l7.3 1.3M196.7 120.5h9.9M201.4 125.3l-3 16.9"/>
<path d="M63.6 142.4h11.5M65.6 145.8v28.6M91.6 158.5h33.6M107.7 146l6.4 7.6M110.1 154.3l-11.4 9.6M162.6 146.7v9.9M166.1 154.6h20.5M190.1 146.7v9.9M192.5 144.7l7.3 1.3M63.6 177.9h11.5M90.9 160l6.4 7.6M91.6 177.9h33.6"/>
<path d="M123.1 162v12.4M164.5 164.5h5.4M173.4 164.5h18.5M160.6 181.2v9.9M164.1 189.1h23.7M191.3 181.2v9.9M88.4 207.4v7.4M91.9 209.4h11.2M106.6 207.4v7.4M108.9 217.1h7.4M65 233.2h9.9M67 236.7v22.7"/>
<path d="M108.9 231.2h7.4M114.3 220.6v7.1M114.3 231.2v18.3M78.6 252.9l3.5 23.6M106.9 248.7l3.5 23.6M65 262.9h9.9M106.7 270.9l-21.4 3.1"/>
</g>
<g fill="#000" stroke="#000" stroke-width=".25">
<path d="M86.1 23l-1.4 3.3-1-.7zM177 40.4l3.4-.6v1.2zM197.4 22.4l3.5 .6-3.5 .5zM201.4 39.8l3.5 .6-3.5 .6zM207 23l3.5-.6v1.1zM214.6 26.6l.6 3.5h-1.2zM66.5 51.5l.6 3.5h-1.1zM72.2 43.6l1 .7-2.3 2.6zM167 52.8l.6 3.5h-1.1zM204.6 52.8l.6 3.5h-1.2zM214 49.1h1.2l-.6 3.5zM92.1 81.3l3.1 1.8-.8 .9z"/>
<path d="M96.3 97.9l3.1 1.8-.8 .9zM166.5 93.5h1.1l-.6 3.5zM169.7 95.6l-.1 3.6-1.1-.2zM66 117.5h1.1l-.6 3.5zM116.8 101.3l2.3 2.7-3-1.8zM121.9 118.6l2.3 2.7-3.1-1.8zM165.8 114.3l1.1 .2-1.1 3.4zM204 117h1.2l-.6 3.5zM202 121.8v3.6l-1.2-.2zM65.6 142.4l.5 3.4h-1.1zM109.7 153.8l3.1-1.8-2.3 2.7zM162.6 154.6l3.5-.6v1.2z"/>
<path d="M186.6 154l3.5 .6-3.5 .6zM197.8 142.1l1.2 .2-1.2 3.4zM65 174.4h1.1l-.5 3.5zM98.3 163.4l.7 .9-3 1.8zM122.6 174.4h1.1l-.6 3.5zM123.1 158.5l.6 3.5h-1.1zM161 164.5l3.5-.6v1.1zM169.9 163.9l3.5 .6-3.5 .5zM160.6 189.1l3.5-.6v1.2zM187.8 188.5l3.5 .6-3.5 .6zM88.4 209.4l3.5-.6v1.2zM103.1 208.8l3.5 .6-3.5 .6z"/>
<path d="M67 233.2l.6 3.5h-1.2zM114.3 217.1l.6 3.5h-1.2zM113.7 227.7h1.2l-.6 3.5zM66.4 259.4h1.2l-.6 3.5zM81.8 274.5l3.4-1.1 .2 1.2zM106.6 270.3h3.5l-3.4 1.1z"/>
</g>
<g font-size="7">
<text x="289" y="270.6">Chest Lower Link</text>
<text x="375.6" y="273">14</text>
</g>
<g font-size="4.9">
<text x="180.4" y="21.5">24.44</text>
<text x="73" y="40.7" transform="rotate(-58 73 40.7)">113.38</text>
<text x="183.3" y="38.8">111.78</text>
<text x="213" y="47.2" transform="rotate(-90 213 47.2)">104.15</text>
<text x="165.5" y="82.5" transform="rotate(-90 165.5 82.5)">176.66</text>
<text x="100.8" y="86.5" transform="rotate(40 100.8 86.5)">141.06</text>
<text x="65" y="93.7" transform="rotate(-90 65 93.7)">277.88</text>
<text x="203.1" y="92.7" transform="rotate(-90 203.1 92.7)">270.9</text>
<text x="104.8" y="103" transform="rotate(40 104.8 103)">145.71</text>
<text x="165.1" y="112.5" transform="rotate(-80 165.1 112.5)">90.39</text>
<text x="197.3" y="139.5" transform="rotate(-80 197.3 139.5)">96.82</text>
<text x="168.7" y="153.1">109.97</text>
<text x="98.7" y="161.8" transform="rotate(-40 98.7 161.8)">87.67</text>
<text x="64" y="167.8" transform="rotate(-90 64 167.8)">142.33</text>
<text x="178.4" y="162.9">49.66</text>
<text x="121.6" y="174.4" transform="rotate(-90 121.6 174.4)">77.67</text>
<text x="171.7" y="187.5">123</text>
<text x="91.4" y="207.9">72.77</text>
<text x="115.8" y="236" transform="rotate(90 115.8 236)">56.56</text>
<text x="68.6" y="240.4" transform="rotate(90 68.6 240.4)">118.68</text>
<text x="231" y="248.5">ME</text>
<text x="289" y="248.5">Subhashis Hansda</text>
<text x="350" y="248.5">Prof. Trushar Shah</text>
<text x="289" y="258.6">A3</text>
<text x="341.2" y="258.6">1:4</text>
<text x="88.6" y="272" transform="rotate(-8 88.6 272)">114.43</text>
<text x="377.7" y="285.5">-</text>
<text x="399.1" y="285.7">1/1</text>
</g>
<g font-size="3.5">
<text x="39" y="8.8">1</text>
<text x="89" y="8.8">2</text>
<text x="139" y="8.8">3</text>
<text x="189" y="8.8">4</text>
<text x="239" y="8.8">5</text>
<text x="289" y="8.8">6</text>
<text x="339" y="8.8">7</text>
<text x="389" y="8.8">8</text>
<text x="16.3" y="30.2">A</text>
<text x="411.3" y="30.2">A</text>
<text x="16.3" y="78">B</text>
<text x="411.3" y="78">B</text>
<text x="16.2" y="125.9">C</text>
<text x="411.2" y="125.9">C</text>
<text x="16.2" y="173.7">D</text>
<text x="411.2" y="173.7">D</text>
<text x="16.3" y="221.6">E</text>
<text x="411.3" y="221.6">E</text>
<text x="16.4" y="269.4">F</text>
<text x="411.4" y="269.4">F</text>
<text x="39" y="290.8">1</text>
<text x="89" y="290.8">2</text>
<text x="139" y="290.8">3</text>
<text x="189" y="290.8">4</text>
<text x="239" y="290.8">5</text>
<text x="289" y="290.8">6</text>
<text x="339" y="290.8">7</text>
<text x="389" y="290.8">8</text>
</g>
<g font-size="2.5">
<text x="231" y="242.9">Dept.</text>
<text x="255" y="242.9">Technical reference</text>
<text x="289" y="242.9">Created by</text>
<text x="350" y="242.9">Approved by</text>
<text x="289" y="252.8">Document type</text>
<text x="350" y="252.8">Document status</text>
<text x="289" y="262.9">Title</text>
<text x="350" y="262.9">DWG No.</text>
<text x="350" y="279.9">Rev.</text>
<text x="360" y="279.9">Date of issue</text>
<text x="396" y="279.9">Sheet</text>
</g>
</svg>
